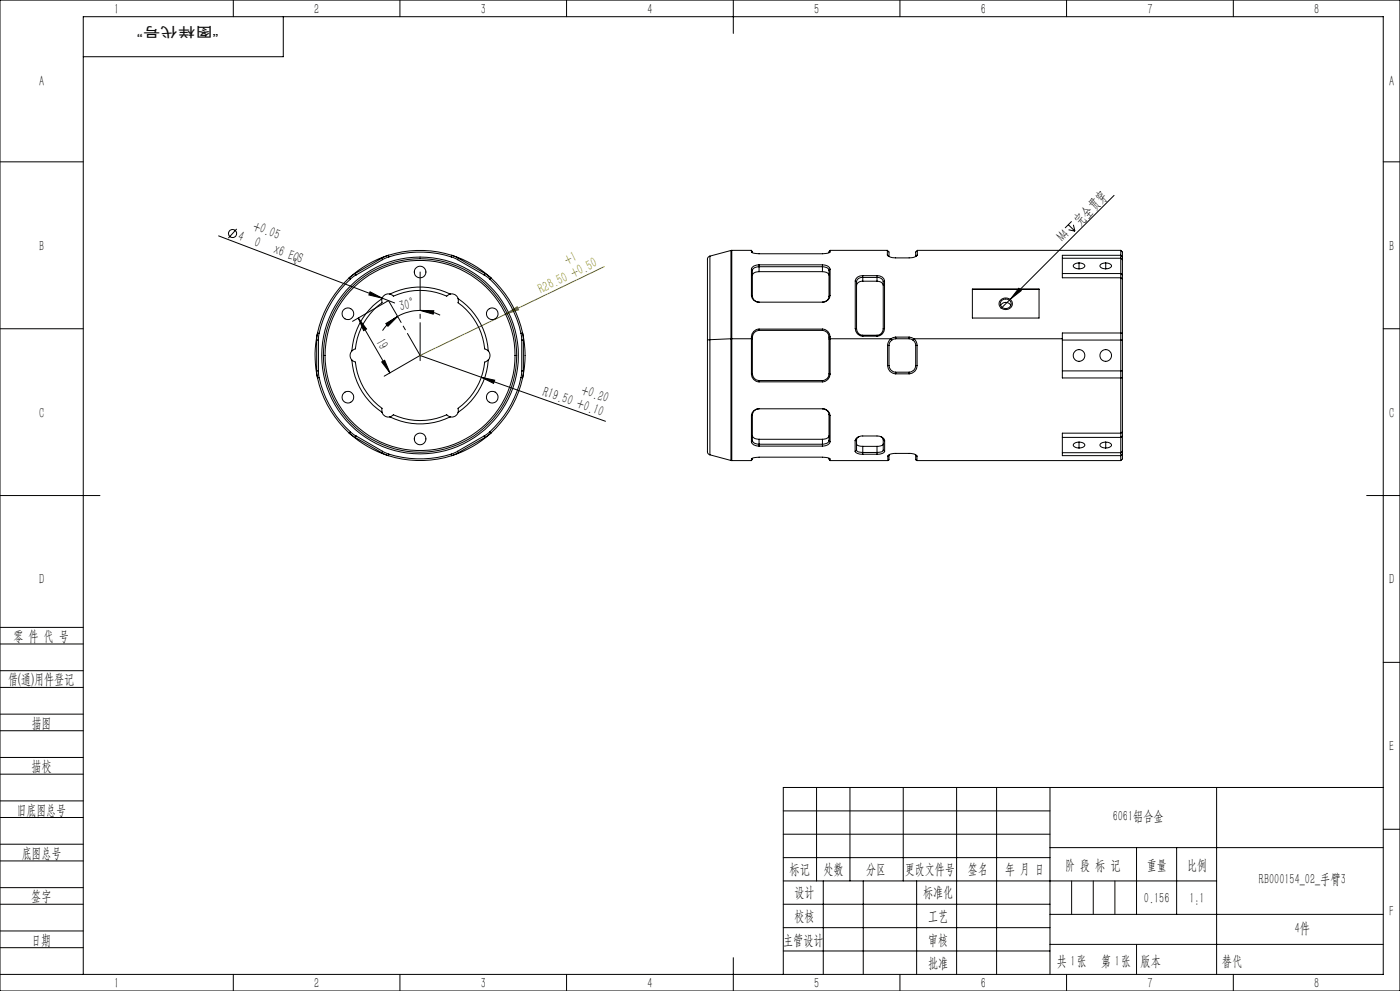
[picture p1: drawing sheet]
<svg xmlns="http://www.w3.org/2000/svg" width="420mm" height="297mm" viewBox="0 0 420 297" stroke-linecap="round" stroke-linejoin="round" font-family="sans-serif">
<g fill="none" stroke="#000" stroke-width=".3">
<path d="M0 0h420v297h-420zM70 0v5M85 5v12h-60M120 0v5M170 0v5M220 0v10M270 0v5M320 0v5M370 0v5M0 48.5h25M334.2 58.6l-31.1 31M415 48.5h5"/>
<path d="M65.6 70.7l49.1 18.7M71 68.6l-2.5 2.8M320.5 67.3l2 2M320.6 68.9l1.9 .4M321.5 66.4l-2 1.9M322 67.4l.5 1.9M0 98.5h25M107.5 95.3l9.5 16.5M107.5 95.3l2.5 3.3-.9 .5zM111 87.5l3.7 1.9-4-1zM114.7 89.4l3.7 1.4M115.7 97l3.6-2.1-2.9 2.9z"/>
<path d="M116.5 90.1l-10.7 6.2M119.3 94.9l-2.5 1.8-2 2.4M126 93l4.1 .1-.1 1.1zM126 93l-2.1 .2-2.2 .5-2.4 1.2M126 93l3.6 .5 2.4 1M300.1 90.1a1.91 1.91 0 0 1 2.6-.6 1.91 1.91 0 0 1 .5 2.7 1.92 1.92 0 0 1-2.5 .4 1.92 1.92 0 0 1-.6-2.5zM303.1 89.6l-2.8 2.9M305.6 86.4l.8 .7-3.3 2.5zM415 98.5h5M114.5 108.5l.9-.5 1.6 3.8zM115.3 112.7l10.7-6.2 55.6 19.8M144.4 113.1l4 .8-.3 1z"/>
<path d="M0 148.5h30M410 148.5h10M0 193h25M0 188h25M415 198.5h5M0 206h25M0 201h25M0 219h25M0 214h25M0 232h25M0 227h25M245 236v28"/>
<path d="M255 236v28M271 236v28M287 236v56M299 236v56M315 236v56M365 236v56M415 236h-180v56M0 245h25M0 240h25M0 258h25M0 253h25M235 243h80"/>
<path d="M235 250h80M235 257h80M315 254h100M341 254v20M353 254v20M415 248.5h5M0 271h25M0 266h25M0 279h25M235 271h80M235 264h130M235 278h80"/>
<path d="M247 264v28M259 264v28M275 264v28M315 274h100M0 284h25M0 292h415v-287h-390v287M70 292v5M120 292v5M170 292v5M220 287v10M235 285h80M270 292v5"/>
<path d="M315 283h100M320 292v5M370 292v5"/>
<circle cx="69.8" cy="70" r="1.22"/>
</g>
<path d="M181.2 79.9l-55.2 26.6M151.7 94.2l3.5-2.3 .4 .9z" fill="none" stroke="#808000" stroke-width=".3"/>
<path d="M126 81.5v26.6" fill="none" stroke="#000" stroke-width=".3" stroke-dasharray="30.5 1.3 1.3 1.3" stroke-dashoffset="19.1"/>
<path d="M116.5 90.1l9.5 16.4" fill="none" stroke="#000" stroke-width=".3" stroke-dasharray="30.5 1.3 1.3 1.3" stroke-dashoffset="22.9"/>
<path d="M321.5 264v10M328 264v10M334.5 264v10M341 283v9" fill="none" stroke="#0a0605" stroke-width=".3"/>
<g fill="#000">
<path d="M111 87.5l3.7 1.9-4-1zM305.6 86.4l.8 .7-3.3 2.5zM144.4 113.1l4 .8-.3 1z"/>
<path d="M107.5 95.3l2.5 3.3-.9 .5zM114.5 108.5l.9-.5 1.6 3.8z"/>
<path d="M126 93l4.1 .1-.1 1.1zM115.7 97l3.6-2.1-2.9 2.9z"/>
</g>
<path d="M151.7 94.2l3.5-2.3 .4 .9z" fill="#808000"/>
<g fill="none" stroke="#000" stroke-width=".3">
<path d="M114.5 77.4l-8 4.6M114.5 77.4l.3 .4M114.8 77.8l-8 4.6M116.5 76.5l-2 .9M116.5 76.5a31.7 31.7 0 0 1 19 0M116.5 76.5a32.5 32.5 0 0 0-11.7 6.8M116.5 76.5l.1 .5M116.6 77l-1.8 .8M116.6 77a30.8 30.8 0 0 1 18.8 0M135.4 77l1.9 .8M135.5 76.5l2 .9M135.5 76.5a31.7 31.7 0 0 1 11.7 6.8"/>
<path d="M135.5 76.5l-.1 .5M137.3 77.8l8 4.6M137.5 77.4l-.2 .4M137.5 77.4l8 4.6M213 76.8a1.24 1.24 0 0 0-.8 1.6v23.5M213 76.8v25M219.3 75.1v26.4M219.3 75.1l-6.3 1.7M219.5 75l-.2 .1M219.5 75v26.5M219.5 75h5.9M225.4 75l.2 .7 2.1 .4h19l2.1-.4 .2-.7"/>
<path d="M225.4 75l.3 .7M227.7 79.4a2.39 2.39 0 0 0-2.3 1.3M227.7 79.4h19M227.7 79.4v2M246.7 79.4a2.39 2.39 0 0 1 2.3 1.3M246.7 79.4v2M249 75l-.3 .7M249 75h17.2M266.2 76.4l1.1 .7 1.4 .2 5-.1 1.3-.5 .2-.3M266.2 75v1.4M266.2 75l.5 .5v1.4l-.5-.5M275.2 75v1.4"/>
<path d="M275.2 75l-.5 .5v1.4l.5-.5M275.2 75h61M318.7 77.4h17.5M323.7 78.8l-.9 .1a.74 .74 0 0 0-.7 1.1l.7 .4 .9 .2M323.7 78.8l1 .1a.74 .74 0 0 1 .6 1.1l-.6 .4-1 .2M323.7 78.8v1.8M331.7 78.8l1 .1a.74 .74 0 0 1 .6 1.1l-.6 .4-1 .2M331.7 78.8l-.9 .1a.74 .74 0 0 0-.7 1.1l.7 .4 .9 .2M331.7 78.8v1.8M336.2 75v1.5M336.2 76.5h-17.5v6.8h17.5M336.2 76.5v.9"/>
<path d="M336.2 75l.5 .5v1.5M336.2 77.4v4.6M336.2 77.4l.5 .4M336.2 76.5l.5 .5M336.7 77v.8M336.7 77.8v4.6M95.2 99.8l-.2 2.1M95.2 99.8a32.5 32.5 0 0 0 0 13.5M95.2 99.8l.5 .1M95.7 99.9l-.2 2M104.8 83.3a31.8 31.8 0 0 0-9.6 16.5M104.8 83.3l.3 .3"/>
<path d="M105.1 83.6a31.1 31.1 0 0 0-9.4 16.3M106.5 82l-1.7 1.3M106.5 82l.3 .4M106.8 82.4l-1.7 1.2M114.6 89.5v1.2a19.4 19.4 0 0 0-8 13.9l-1 .6M114.6 89.5a20.5 20.5 0 0 0-9 15.7M117 88.1l1 .7a19.4 19.4 0 0 1 16 0l1-.7M117 88.1a20.5 20.5 0 0 1 18 0M117 88.1a1.99 1.99 0 0 0-2.4 1.4M135 88.1a2 2 0 0 1 2.4 1.4M137.4 89.5v1.2a19.4 19.4 0 0 1 8 13.9l1.1 .6M137.4 89.5a20.6 20.6 0 0 1 9.1 15.7"/>
<path d="M145.3 82.4l1.6 1.2M145.5 82l1.7 1.3M145.5 82l-.2 .4M146.9 83.6a30.8 30.8 0 0 1 9.4 16.3M147.2 83.3a31.2 31.2 0 0 1 9.6 16.5M147.2 83.3l-.3 .3M156.3 99.9l.2 2M156.8 99.8l.2 2.1M156.8 99.8a31 31 0 0 1 0 13.5M156.8 99.8l-.5 .1M225.4 80.7v7.8M225.4 88.5a2.18 2.18 0 0 0 2.3 2.1"/>
<path d="M225.4 88.5l.3 .3M225.4 80.7l.3 .3M225.7 88.8a1.94 1.94 0 0 0 2 1.8M225.7 81v7.8M225.7 81a1.83 1.83 0 0 1 2-1.1l19.4 .1a1.56 1.56 0 0 1 1.6 1M227.7 98.6a2.29 2.29 0 0 0-2.3 2.4M227.7 99a2.08 2.08 0 0 0-2 2M227.7 81.4a1.94 1.94 0 0 0-2 1.1M227.7 90.6h19M227.7 98.6h19M227.7 98.6v.4M227.7 99h19"/>
<path d="M227.7 81.4h19M246.7 98.6a2.29 2.29 0 0 1 2.3 2.4M246.7 99a2.08 2.08 0 0 1 2 2M246.7 81.4a1.81 1.81 0 0 1 2 1.1M246.7 98.6v.4M248.7 88.8a1.88 1.88 0 0 1-2 1.8M248.7 81v7.8M249 80.7v7.8M249 88.5a2.18 2.18 0 0 1-2.3 2.1M249 88.5l-.3 .3M249 80.7l-.3 .3M256.6 98.5a2.29 2.29 0 0 0 2.2 2.2"/>
<path d="M256.6 84.2v14.3M256.6 98.5h.4M256.6 84.2l.4 .2M257 98.5a1.92 1.92 0 0 0 1.8 2M257 84.4v14.1M257 84.4a1.73 1.73 0 0 1 1.8-1.3l5 .1a1.46 1.46 0 0 1 1.2 1.2M258.8 82.6l-.8 .1a1.75 1.75 0 0 0-1.4 1.5M258.8 84.3a1.72 1.72 0 0 0-1.8 1.2M258.8 82.6v1.7M258.8 82.6h4.3M258.8 84.3h4.3M263.1 82.6a2.13 2.13 0 0 1 2.3 1.6"/>
<path d="M263.1 84.3a1.7 1.7 0 0 1 1.9 1.2M263.1 82.6v1.7M265 98.5a1.92 1.92 0 0 1-1.9 2M265 84.4v14.1M265.4 98.5a2.33 2.33 0 0 1-2.3 2.2M265.4 84.2v14.3M265.4 98.5h-.4M265.4 84.2l-.4 .2M291.7 86.6h20v8.7h-20zM291.7 86.7h20M300.2 91.5a1.74 1.74 0 0 1 3 0M300.5 90.1a1.54 1.54 0 0 1 2.3-.2 1.54 1.54 0 0 1-.2 2.3 1.53 1.53 0 0 1-2-.1 1.53 1.53 0 0 1-.1-2z"/>
<path d="M318.7 82h17.5M336.2 83.3v16.5M336.2 99.8h-17.5v1.7M336.2 99.8v13.5M336.2 82v1.3M336.2 99.8l.5 .1M336.2 83.3l.5 .3M336.2 82l.5 .4M336.7 99.9v2M336.7 83.6v16.3M336.7 82.4v1.2M95 111.2l.2 2.1"/>
<path d="M95 111.2h.5M95 101.9h.5M95 101.9v9.3M95.2 113.3a31.5 31.5 0 0 0 9.6 16.5M95.5 111.2l.2 2M95.5 101.9v9.3M95.7 113.2a31.1 31.1 0 0 0 9.4 16.2M95.7 113.2l-.5 .1M97 106.5h.5M97.5 106.5a28.5 28.5 0 0 0 28.5 28.5 28.5 28.5 0 0 0 28.5-28.5M97.5 106.5a28.5 28.5 0 0 1 28.5-28.4 28.5 28.5 0 0 1 28.5 28.4M105.6 107.9l1 .6a19.6 19.6 0 0 0 8 13.9v1.2"/>
<path d="M105.6 107.9a20.6 20.6 0 0 0 9 15.7M105.6 105.2a2.05 2.05 0 0 0 0 2.7M146.5 107.9a20.6 20.6 0 0 1-9.1 15.7M146.5 107.9l-1.1 .6a19.6 19.6 0 0 1-8 13.9v1.2M146.5 105.2a2.05 2.05 0 0 1 0 2.7M154.5 106.5h.5M156.3 113.2a30.7 30.7 0 0 1-9.4 16.2M156.3 113.2l.5 .1M156.5 111.2l-.2 2M156.5 111.2h.5M156.5 101.9v9.3M156.5 101.9h.5"/>
<path d="M156.8 113.3a31.5 31.5 0 0 1-9.6 16.5M157 111.2l-.2 2.1M157 101.9v9.3M212.2 101.9v33.4a.91 .91 0 0 0 .8 1M213 101.8l-.8 .1M213 101.8v34.5M219.3 101.5h.2M219.3 101.5v36.5M219.3 101.5l-6.3 .3M219.5 101.5v36.5M219.5 101.5h5.9M225.4 101.5v10.6"/>
<path d="M225.4 112.1a2.35 2.35 0 0 0 2.3 2.3M225.4 101v.5M225.4 101.5l.3 .1M225.4 101h.3M225.7 101.6v10.4M225.7 101v.6M225.7 112a2.05 2.05 0 0 0 2 2M225.7 112l-.3 .1M227.7 114.4h19M227.7 114v.4M227.7 114h19M246.7 114v.4"/>
<path d="M248.7 101.6v10.4M248.7 101v.6M248.7 112a1.99 1.99 0 0 1-2 2M248.7 112l.3 .1M249 112.1a2.35 2.35 0 0 1-2.3 2.3M249 101.5v10.6M249 101v.5M249 101.5h18.3M249 101.5l-.3 .1M249 101h-.3M258.8 100.5v.2M258.8 100.7h4.3"/>
<path d="M258.8 100.5h4.3M263.1 100.5v.2M266.3 103.5v6.1M266.3 109.6a2.47 2.47 0 0 0 2.4 2.4M266.3 103.5h.4M266.7 103.5v6M266.7 109.5a2.05 2.05 0 0 0 2 2M266.7 109.5l-.4 .1M267.3 101.5a2.7 2.7 0 0 0-1 2M267.3 101.5l.2 .4M267.5 101.9l-.5 .6-.3 1M268.7 101l-1.4 .5"/>
<path d="M268.7 101.5l-1.2 .4M268.7 101.5h4M268.7 112h4M268.7 101v.5M268.7 111.5v.5M268.7 101h4M268.7 111.5h4M272.7 101l1.5 .5M272.7 101.5l1.2 .4M272.7 101v.5M272.7 111.5v.5M273.9 101.9l.6 .8 .2 .8"/>
<path d="M274.2 101.5a2.51 2.51 0 0 1 .9 2M274.2 101.5l-.3 .4M274.2 101.5h44.5M274.7 103.5v6M274.7 109.5a1.99 1.99 0 0 1-2 2M274.7 109.5l.4 .1M275.1 109.6a2.47 2.47 0 0 1-2.4 2.4M275.1 103.5v6.1M275.1 103.5h-.4M318.7 101.5v11.8h17.5M318.7 111.2h18M318.7 101.9h18"/>
<path d="M336.2 113.3v16.5M336.7 111.2v2M336.7 113.2v16.2M336.7 101.9v9.3M336.7 113.2l-.5 .1M104.8 129.8l1.7 1.3M104.8 129.8a32.5 32.5 0 0 0 11.7 6.8M105.1 129.4l1.7 1.2M105.1 129.4l-.3 .4M106.5 131.1l8 4.6M106.8 130.6l-.3 .5M106.8 130.6l8 4.7"/>
<path d="M114.5 135.7l2 .9M114.6 123.6a1.99 1.99 0 0 0 2.4 1.4M114.8 135.3l1.8 .8M114.8 135.3l-.3 .4M116.5 136.6a31.7 31.7 0 0 0 19 0M116.6 136.1a31.5 31.5 0 0 0 18.8 0M116.6 136.1l-.1 .5M117 125l1-.7a19.4 19.4 0 0 0 16 0l1 .7M117 125a20.5 20.5 0 0 0 18 0M135.4 136.1l.1 .5M137.3 135.3l-1.9 .8M137.3 135.3l.2 .4"/>
<path d="M137.4 123.6a2 2 0 0 1-2.4 1.4M137.5 135.7l-2 .9M145.3 130.6l-8 4.7M145.3 130.6l.2 .5M145.5 131.1l-8 4.6M146.9 129.4l-1.6 1.2M146.9 129.4l.3 .4M147.2 129.8l-1.7 1.3M147.2 129.8a31.7 31.7 0 0 1-11.7 6.8M213 136.3l6.3 1.7M219.3 138h.2M219.5 138h5.9"/>
<path d="M225.4 124.5v7.9M225.4 132.4a2.04 2.04 0 0 0 2.3 1.3M225.4 138l.2-.6 2.1-.4h19l2.1 .4 .2 .6M225.7 130.6a1.68 1.68 0 0 0 2 1.1M225.7 124.3v7.8M225.7 132.1a1.83 1.83 0 0 0 2 1h19.4a1.56 1.56 0 0 0 1.6-1M225.7 137.4l-.3 .6M225.7 124.3l-.3 .2M225.7 132.1l-.3 .3M227.7 122.5a2.2 2.2 0 0 0-2.3 2M227.7 122.5a1.98 1.98 0 0 0-2 1.8M227.7 122.5h19"/>
<path d="M227.7 133.7h19M227.7 131.7v2M227.7 131.7h19M246.7 122.5a2.2 2.2 0 0 1 2.3 2M246.7 122.5a1.98 1.98 0 0 1 2 1.8M246.7 131.7v2M248.7 130.6a1.67 1.67 0 0 1-2 1.1M248.7 124.3v7.8M248.7 137.4l.3 .6M248.7 124.3l.3 .2M248.7 132.1l.3 .3M249 124.5v7.9"/>
<path d="M249 132.4a2.04 2.04 0 0 1-2.3 1.3M249 138h17.3M256.5 132.1a2.04 2.04 0 0 1 2.3-1.4h4.3a2.29 2.29 0 0 1 2.3 1.4M256.5 132.1v3.2M256.5 135.3a2.15 2.15 0 0 0 2.3 .8M257 133.1a1.47 1.47 0 0 0 1.8 .7M257 131.8v3.1M257 134.9a1.71 1.71 0 0 0 1.8 .7l5-.1 .9-.2 .3-.4M257 131.8l-.5 .3M257 134.9l-.5 .4M257.6 130.9l-.4 .3-.2 .6M258.8 136.1h4.3"/>
<path d="M258.8 133.8v2.3M258.8 133.8h4.3M263.1 133.8v2.3M264.3 130.9l.5 .4 .2 .5M265 133.1a1.64 1.64 0 0 1-1.9 .7M265 131.8v3.1M265 131.8l.4 .3M265 134.9l.4 .4M265.4 132.1v3.2M265.4 135.3a2.15 2.15 0 0 1-2.3 .8M266.3 136.7l.7-.6 1.3-.2h4.9l1.2 .2 .7 .6M266.3 136.7v1.3"/>
<path d="M266.7 136.5v1.3l-.4 .2M266.7 136.5l-.4 .2M266.8 136.2l-.1 .3M274.6 136.2l.1 .3M274.7 136.5v.5a.77 .77 0 0 0 .4 1M274.7 136.5l.4 .2M275.1 136.7v1.3M275.1 138h61.1M318.7 131.1h17.5M318.7 135.7h17.5M323.7 132.5l-.9 .1a.74 .74 0 0 0-.7 1.1l.7 .4 .9 .2M323.7 132.5l1 .1a.74 .74 0 0 1 .6 1.1l-.6 .4-1 .2"/>
<path d="M323.7 132.5v1.8M331.7 132.5l1 .1a.74 .74 0 0 1 .6 1.1l-.6 .4-1 .2M331.7 132.5l-.9 .1a.74 .74 0 0 0-.7 1.1l.7 .4 .9 .2M331.7 132.5v1.8M336.2 129.8h-17.5v6.8h17.5M336.2 136.6v1.4M336.2 129.8v1.3M336.2 135.7v.9M336.2 131.1v4.6M336.7 129.4v1.2M336.7 135.3v.8M336.7 136.1v1.4l-.5 .5"/>
<path d="M336.7 130.6v4.7M336.7 129.4l-.5 .4M336.7 130.6l-.5 .5M336.7 135.3l-.5 .4M336.7 136.1l-.5 .5"/>
<circle cx="104.4" cy="94" r="1.75"/>
<circle cx="126" cy="81.5" r="1.75"/>
<circle cx="147.7" cy="94" r="1.75"/>
<circle cx="104.4" cy="119" r="1.75"/>
<circle cx="126" cy="106.5" r="29"/>
<circle cx="126" cy="106.5" r="29.5"/>
<circle cx="147.7" cy="119" r="1.75"/>
<circle cx="323.7" cy="106.5" r="1.76"/>
<circle cx="331.7" cy="106.5" r="1.76"/>
<circle cx="126" cy="131.5" r="1.75"/>
</g>
<g font-size="4.4">
<text x="34.2" y="4.1">1</text>
<text x="94.2" y="4.1">2</text>
<text x="144.2" y="4.1">3</text>
<text x="194.2" y="4.1">4</text>
<text x="244.2" y="4.1">5</text>
<text x="294.2" y="4.1">6</text>
<text x="344.2" y="4.1">7</text>
<text x="394.2" y="4.1">8</text>
<text x="11.7" y="25.9">A</text>
<text x="416.7" y="25.9">A</text>
<text x="71.2" y="71.9" transform="rotate(21 71.2 71.9)">4</text>
<text x="75.6" y="68.9" transform="rotate(21 75.6 68.9)">+0.05</text>
<text x="323.9" y="67.7" transform="rotate(-45 323.9 67.7)">完全贯穿</text>
<text x="11.7" y="75.1">B</text>
<text x="76.1" y="73.7" transform="rotate(21 76.1 73.7)">0</text>
<text x="81.8" y="75.9" transform="rotate(21 81.8 75.9)">x6 EQS</text>
<text x="318.9" y="72.6" transform="rotate(-45 318.9 72.6)">M4</text>
<text x="416.7" y="75.1">B</text>
<text x="120.1" y="93.1" transform="rotate(-12 120.1 93.1)">30°</text>
<text x="112.6" y="102.4" transform="rotate(60 112.6 102.4)">19</text>
<text x="162.6" y="118.6" transform="rotate(20 162.6 118.6)">R19.50 +0.10</text>
<text x="174.2" y="118" transform="rotate(20 174.2 118)">+0.20</text>
<text x="11.7" y="125.1">C</text>
<text x="416.7" y="125.1">C</text>
<text x="11.7" y="175.1">D</text>
<text x="416.7" y="175.1">D</text>
<text x="4" y="192">零 件 代 号</text>
<text x="2.5" y="205.1">借(通)用件登记</text>
<text x="9.5" y="218.1">描图</text>
<text x="416.7" y="225.1">E</text>
<text x="9.5" y="231.1">描校</text>
<text x="5" y="244.2">旧底图总号</text>
<text x="333.8" y="246.2">6061铝合金</text>
<text x="6.5" y="257.2">底图总号</text>
<text x="236.9" y="261.9">标记</text>
<text x="247.1" y="261.9">处数</text>
<text x="259.9" y="261.9">分区</text>
<text x="271.5" y="261.9">更改文件号</text>
<text x="290.4" y="261.9">签名</text>
<text x="301.5" y="261.9">年 月 日</text>
<text x="319.5" y="260.6">阶 段 标 记</text>
<text x="344" y="260.6">重量</text>
<text x="356.1" y="260.6">比例</text>
<text x="238.3" y="268.9">设计</text>
<text x="276.9" y="268.9">标准化</text>
<text x="377.7" y="264.8">RB000154_02_手臂3</text>
<text x="9.4" y="270.1">签字</text>
<text x="343.2" y="270.7">0.156</text>
<text x="356.8" y="270.7">1:1</text>
<text x="416.8" y="274.4">F</text>
<text x="238.3" y="276.1">校核</text>
<text x="278.4" y="276">工艺</text>
<text x="388.4" y="279.6">4件</text>
<text x="9.4" y="283.2">日期</text>
<text x="234.9" y="283.3">主管设计</text>
<text x="278.4" y="283.3">审核</text>
<text x="278.4" y="290.2">批准</text>
<text x="317.1" y="289.4">共 张</text>
<text x="321.1" y="289.4">1</text>
<text x="330.3" y="289.4">第 张</text>
<text x="334.5" y="289.4">1</text>
<text x="342.1" y="289.4">版本</text>
<text x="34.2" y="296.1">1</text>
<text x="94.2" y="296.1">2</text>
<text x="144.2" y="296.1">3</text>
<text x="194.2" y="296.1">4</text>
<text x="244.2" y="296.1">5</text>
<text x="294.2" y="296.1">6</text>
<text x="344.2" y="296.1">7</text>
<text x="394.2" y="296.1">8</text>
</g>
<g font-size="4.4" fill="#808000">
<text x="170.1" y="79.5" transform="rotate(-26 170.1 79.5)">+1</text>
<text x="162.3" y="88.1" transform="rotate(-26 162.3 88.1)">R28.50 +0.50</text>
</g>
<text font-size="4.4" fill="#0a0605" x="366.6" y="289.4">替代</text>
<text font-size="4.1" fill="#0a0605" x="65.6" y="8" transform="rotate(-180 65.6 8)">“图样代号”</text>
</svg>
